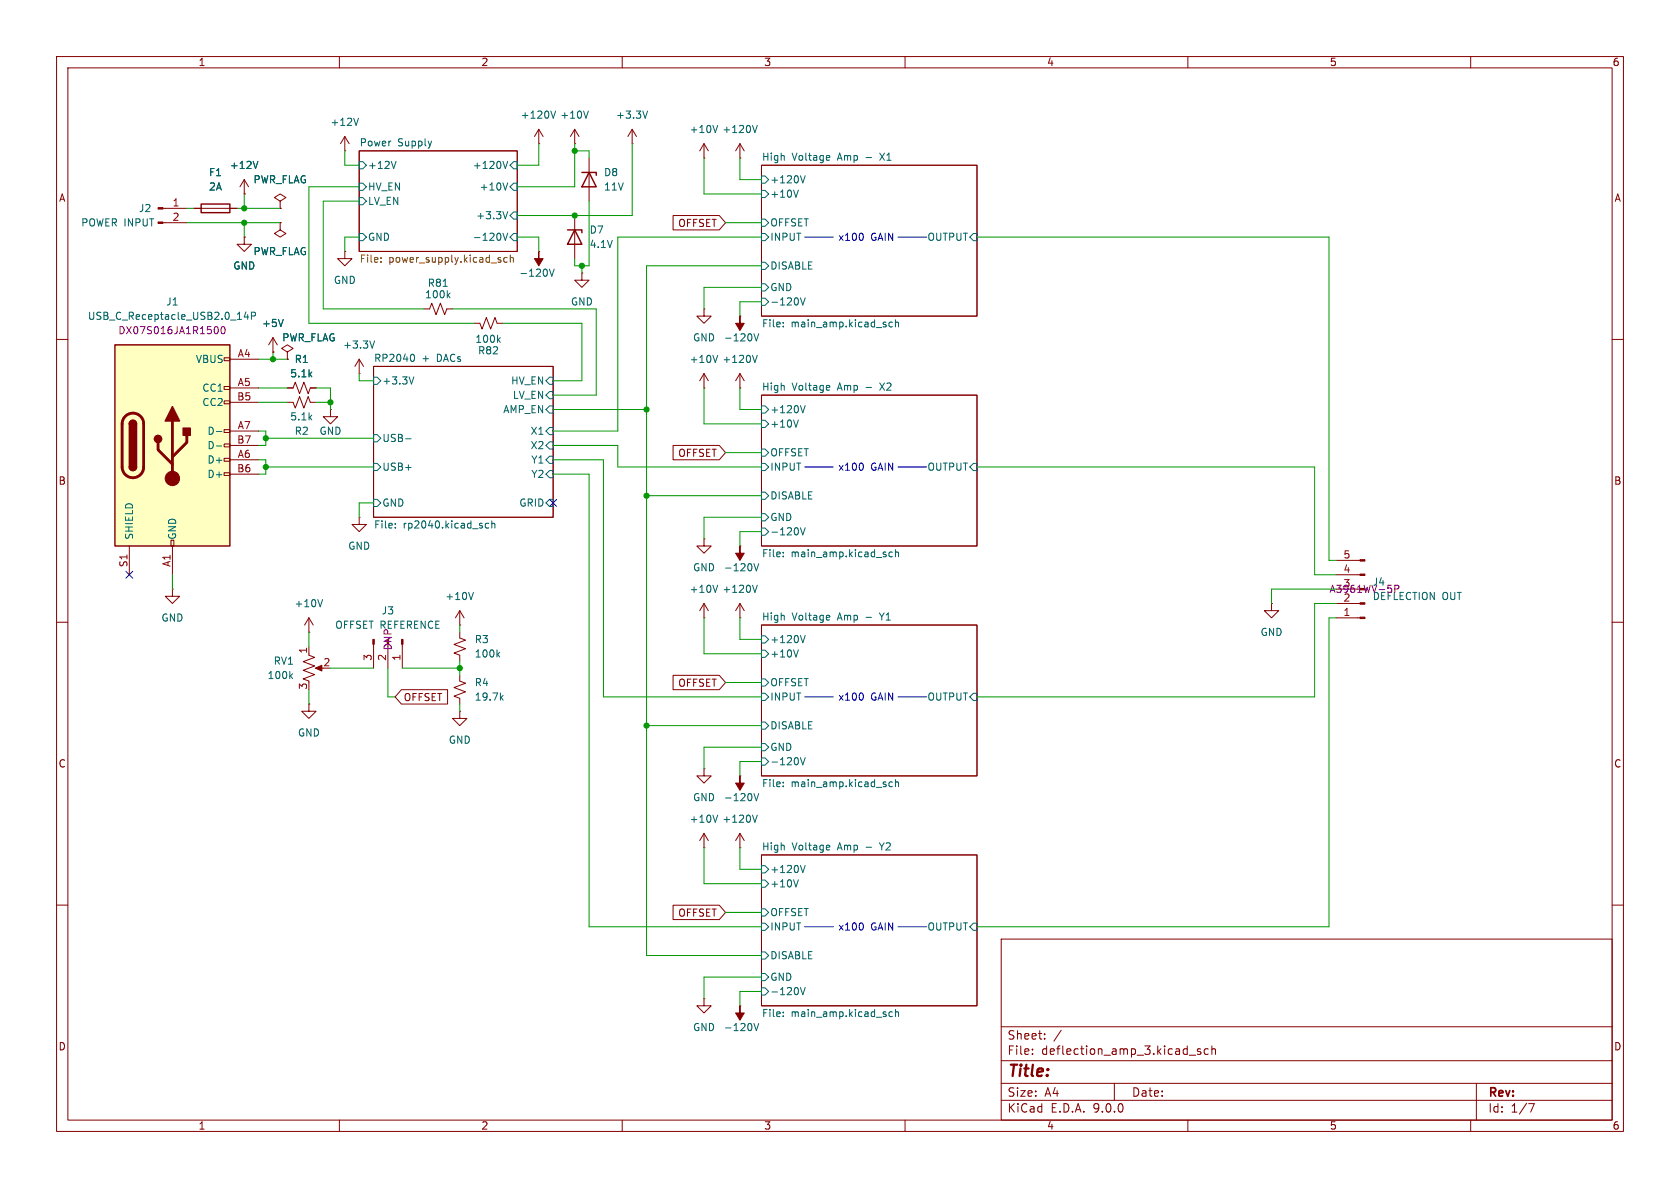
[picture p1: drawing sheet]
<svg xmlns="http://www.w3.org/2000/svg" width="297mm" height="210mm" viewBox="0 0 297 210" stroke-linecap="round" stroke-linejoin="round" font-family="sans-serif">
<g fill="none" stroke="#840000" stroke-width=".18">
<path d="M10 10h277v190h-277zM12 12h273v186h-273zM60 10v2M110 10v2M160 10v2M210 10v2M260 10v2M49.5 35.6l1-.7-1-.6-1 .6 1 .7v1.2M49.5 36.8h.1M63.5 26.7h27.9v17.8h-27.9zM134.6 29.2h38.1v26.7h-38.1zM10 60h2"/>
<path d="M58.4 72.4v1.3h1.3l-1.3 1.2-1.3-1.2h1.3M58.4 72.4h.1M63.5 66h.1M63.5 63.5l-.8 1.3M63.5 63.5l.8 1.3M63.5 63.5v2.5M66 64.8h31.8v26.6h-31.8zM134.6 69.9h38.1v26.6h-38.1zM285 60h2M10 110h2M124.5 109.2h.1M124.5 106.7l.7 1.3"/>
<path d="M124.5 106.7l-.8 1.3M124.5 106.7v2.5M134.6 110.5h38.1v26.7h-38.1zM285 110h2M130.8 149.9h.1M130.8 147.3l.8 1.3M130.8 147.3l-.8 1.3M130.8 147.3v2.6M134.6 151.1h38.1v26.7h-38.1zM10 160h2M177 166h108v32h-108zM285 160h2"/>
<path d="M60 198v2M110 198v2M160 198v2M177 194.5h108M177 191.5h108M177 187.5h108M177 181.5h108M182.5 186.3v.1M182.5 185.5v.1M184.7 183.6v.1M184.7 182.8v.1M187.6 182.1l-1.3 2"/>
<path d="M197 191.5v3M210 198v2M210.2 186.5h1.2M212.2 185.5l-.3-.1-.2 .2v.2l.5 .2v.3h-.5M213.6 185.5l-.4-.1-.3 .3v.4l.1 .2h.6M214.2 185.5l.3-.1 .3 .1 .1 .9M214.2 184.9v1.5M260 198v2M261 191.5v6.5M270.2 195.1h1l-.6 1.5"/>
</g>
<g fill="none" stroke="#006464" stroke-width=".18">
<path d="M63.5 28.6h.6l.7 .6-.7 .6h-.6zM63.5 32.4h.6l.7 .6-.7 .7h-.6zM63.5 34.9h.6l.7 .7-.7 .6h-.6zM70 28.5l-.4 1.3M88.9 28.5l.4 1.3 .5-1.3M89.8 37.4l-.5 1.3M89.8 32.3l-.5 1.3M90.2 33l.6-.6h.6v1.3h-.6zM90.2 29.2l.6-.6h.6v1.2h-.6zM90.8 37.5h.6v1.2h-.6l-.6-.6zM134.6 33.7h.7l.6 .6-.6 .6h-.7zM134.6 38.7h.7l.6 .7-.6 .6h-.7z"/>
<path d="M134.6 31.1h.7l.6 .7-.6 .6h-.7zM141.1 33.6l-.4 1.3M141.5 31.1l.4 1.2 .4-1.2M146.5 27.5l.2 .3-.6 .1M146.6 28.3h-.1M63.5 41.3h.6l.7 .6-.7 .6h-.6zM88.9 41.2l.4 1.3 .5-1.3M90.2 41.9l.6-.6h.6v1.2h-.6zM134.6 50.2h.7l.6 .6-.6 .6h-.7zM134.6 41.3h.7l.6 .6-.6 .6h-.7zM134.6 46.4h.7l.6 .6-.6 .6h-.7zM134.6 52.7h.7l.6 .6-.6 .7h-.7z"/>
<path d="M138.5 57v.1M138.5 57.7v.1M141.5 52.6l.4 1.3 .4-1.3M157.8 57l-.4-.1-.2 .3 .1 .5h.5M158.3 56.5v1.3M158.3 57.1l.2-.2 .3 .1v.8M172.1 41.3h.6v1.2h-.6l-.7-.6zM66 66.7h.7l.6 .6-.6 .6h-.7zM66 76.8h.7l.6 .7-.6 .6h-.7zM66.2 60.3l-.4 1.2M71.7 77.6h1M73 62.6a.79 .79 0 0 1 0 1.3"/>
<path d="M73.2 66.6l-.5 1.3M97.2 75.6h.6v1.2h-.6l-.7-.6zM97.2 78.1h.6v1.3h-.6l-.7-.7zM97.2 66.7h.6v1.2h-.6l-.7-.6zM97.2 69.2h.6v1.3h-.6l-.7-.6zM97.2 71.8h.6v1.2h-.6l-.7-.6zM134.6 74.3h.7l.6 .6-.6 .7h-.7zM134.6 79.4h.7l.6 .6-.6 .6h-.7zM134.6 71.8h.7l.6 .6-.6 .6h-.7zM141.1 74.2l-.4 1.3M141.5 71.7l.4 1.3 .4-1.3M146.5 68.1l.2 .3-.6 .2"/>
<path d="M146.6 68.9l-.1 .1M66 88.3h.7l.6 .6-.6 .6h-.7zM66 81.9h.7l.6 .7-.6 .6h-.7zM69.9 93.2v.1M69.9 92.6v.1M86.4 92.6l-.4-.1-.2 .2 .1 .6h.5M86.9 92.6l.2-.1 .3 .1 .1 .7M86.9 92.1v1.2M97.2 88.3h.6v1.2h-.6l-.7-.6zM97.2 80.6h.6v1.3h-.6l-.7-.6zM97.2 83.2h.6v1.3h-.6l-.7-.7zM134.6 90.8h.7l.6 .6-.6 .7h-.7z"/>
<path d="M134.6 81.9h.7l.6 .7-.6 .6h-.7zM134.6 87h.7l.6 .6-.6 .7h-.7zM134.6 93.3h.7l.6 .7-.6 .6h-.7zM138.5 97.6v.2M138.5 98.3v.1M141.5 93.3l.4 1.3 .4-1.3M157.8 97.6h-.4l-.2 .2 .1 .6h.5M158.3 97.2v1.2M158.3 97.7l.2-.1h.3v.8M172.1 81.9h.6v1.3h-.6l-.7-.6zM126.9 103.4l-.4 1.3M134.6 114.9h.7l.6 .7-.6 .6h-.7z"/>
<path d="M134.6 112.4h.7l.6 .6-.6 .7h-.7zM141.1 114.9l-.4 1.2M141.5 112.3l.4 1.3 .4-1.3M146.5 108.8l.2 .3-.6 .1M146.6 109.6h-.1M134.6 131.4h.7l.6 .7-.6 .6h-.7zM134.6 122.6h.7l.6 .6-.6 .6h-.7zM134.6 127.6h.7l.6 .7-.6 .6h-.7zM134.6 120h.7l.6 .7-.6 .6h-.7zM134.6 134h.7l.6 .6-.6 .7h-.7zM138.5 138.3v.1M138.5 138.9v.2"/>
<path d="M141.5 133.9l.4 1.3 .4-1.3M157.8 138.3l-.4-.1-.2 .3 .1 .5h.5M158.3 137.8v1.3M158.3 138.3l.2-.1 .3 .1v.8M172.1 122.6h.6v1.2h-.6l-.7-.6zM133 144.1l.5 1.3 .4-1.3M134.6 155.6h.7l.6 .6-.6 .6h-.7zM134.6 153h.7l.6 .7-.6 .6h-.7zM141.1 155.5l-.4 1.3M141.5 153l.4 1.2 .4-1.2M146.5 149.4l.2 .3-.6 .1M146.6 150.2l-.1 .1"/>
<path d="M134.6 172.1h.7l.6 .6-.6 .7h-.7zM134.6 163.2h.7l.6 .6-.6 .7h-.7zM134.6 168.3h.7l.6 .6-.6 .6h-.7zM134.6 160.7h.7l.6 .6-.6 .6h-.7zM134.6 174.6h.7l.6 .7-.6 .6h-.7zM138.5 179.6v.1M138.5 178.9v.1M141.5 174.6l.4 1.2 .4-1.2M157.8 178.9h-.4l-.2 .2 .1 .5h.5M158.3 179l.2-.1h.3v.8M158.3 178.4v1.3M172.1 163.2h.6v1.3h-.6l-.7-.7z"/>
</g>
<path d="M67.3 46.2v.2M67.3 45.6v.1M88.4 45.9l.2 .2-.2 .3M88.4 45.5l.1 .1M89.7 45.6l-.4-.1-.2 .3 .1 .5h.5M90.2 45.6l.2-.1 .3 .1 .1 .8M90.2 45.1v1.3" fill="none" stroke="#725600" stroke-width=".18"/>
<path d="M20.3 61h20.3v35.5h-20.3z" fill="#ffffc2"/>
<g fill="none" stroke="#840000" stroke-width=".18">
<path d="M28.8 36.8h4.2M28.8 39.4h4.2M34.3 36.8h7.6M43.2 34.3h.1M43.2 31.8l.7 1.2M43.2 31.8l-.8 1.2M43.2 31.8v2.5M49.5 39.4v1.2l1 .7-1 .6-1-.6 1-.7M49.5 39.4h.1M49.5 36.8h.1M61 26.7h.1M61 24.1l-.8 1.3"/>
<path d="M61 24.1l.7 1.3M61 24.1v2.6M95.2 25.4h.1M95.2 22.9l-.7 1.2M95.2 22.9l.8 1.2M95.2 22.9v2.5M101.6 25.4h.1M101.6 22.9l-.8 1.2M101.6 22.9l.8 1.2M101.6 22.9v2.5M101.6 38.1v7.6M104.1 27.9v7.7"/>
<path d="M111.8 25.4h.1M111.8 22.9l-.8 1.2M111.8 22.9l.7 1.2M111.8 22.9v2.5M119 38.1h8.2l1.1 1.3-1.1 1.2h-8.2zM124.5 27.9h.1M124.5 25.4l.7 1.3M124.5 25.4l-.8 1.3M124.5 25.4v2.5M130.8 27.9h.1M130.8 25.4l.8 1.3M130.8 25.4l-.8 1.3"/>
<path d="M130.8 25.4v2.5M43.2 41.9v1.3h-1.3l1.3 1.3 1.2-1.3h-1.2M43.2 41.9h.1M48.3 59.7l-.8 1.3M48.3 59.7l.7 1.3M48.3 59.7v2.5M61 44.5v1.2h1.2l-1.2 1.3-1.3-1.3h1.3M61 44.5h.1M74.9 54.6h1l.4-1 .8 2 .8-2 .7 2 .4-1h1M83.8 57.2h1l.4 1 .8-2.1 .7 2.1 .8-2.1 .4 1.1h1M95.2 44.5h.1M102.9 48.3v1.2h1.2l-1.2 1.3-1.3-1.3h1.3"/>
<path d="M102.9 48.3h.1M124.5 54.6v1.3h1.2l-1.2 1.3-1.3-1.3h1.3M124.5 54.6h.1M130.8 55.9h.1M39.6 63.2h1v.6h-1zM39.6 68.3h1v.5h-1zM39.6 70.9h1v.5h-1zM39.6 75.9h1v.6h-1zM39.6 78.5h1v.5h-1zM40.6 63.5h5.1M40.6 68.6h5.1M40.6 71.1h5.1"/>
<path d="M40.6 76.2h5.1M40.6 78.7h5.1M48.3 62.2h.1M50.8 68.6h1l.4-1 .8 2 .7-2 .8 2 .4-1h1M50.8 71.1h1l.4 1 .8-2 .7 2 .8-2 .4 1h1M50.8 62.2l1-.6-1-.6-1 .6 1 .6v1.3M50.8 63.5h.1M119 78.7h8.2l1.1 1.3-1.1 1.3h-8.2zM124.5 68.6h.1M124.5 66v2.6M124.5 66l.7 1.3M124.5 66l-.8 1.3"/>
<path d="M130.8 68.6h.1M130.8 66v2.6M130.8 66l.8 1.3M130.8 66l-.8 1.3M22.9 96.5v5.1M30.2 95.5h.5v1h-.5zM30.5 96.5v5.1M39.6 81h1v.5h-1zM39.6 83.6h1v.5h-1zM40.6 81.3h5.1M40.6 83.8h5.1M63.5 91.4v1.3h1.3l-1.3 1.3-1.3-1.3h1.3"/>
<path d="M63.5 91.4h.1M124.5 95.3v1.2h1.2l-1.2 1.3-1.3-1.3h1.3M124.5 95.3h.1M130.8 96.5h.1M236.2 99.1h4.2M30.5 104.1v1.3h1.2l-1.2 1.3-1.3-1.3h1.3M30.5 104.1h.1M54.6 111.8h.1M54.6 115.8l1 .4-2 .8 2 .7-2 .8 2 .8-2 .7 1 .4v.3M54.6 109.2l-.8 1.3M54.6 109.2l.8 1.3M54.6 109.2v2.6"/>
<path d="M54.6 114.3v1.3M56.1 118.1h1M66 113.9v4.2M68.6 114.3v3.8M71.1 113.9v4.2M81.3 111.8v1l1 .4-2 .7 2 .8-2 .7 1 .4v1M81.3 119.4v1l1 .4-2 .7 2 .8-2 .8 1 .3v1.1M81.3 110.5h.1M81.3 108v2.5M81.3 108l-.8 1.2M81.3 108l.7 1.2M119 119.4h8.2l1.1 1.3-1.1 1.2h-8.2z"/>
<path d="M130.8 109.2h.1M130.8 106.7v2.5M130.8 106.7l.8 1.3M130.8 106.7l-.8 1.3M224.8 106.7v1.3h1.3l-1.3 1.2-1.3-1.2h1.3M224.8 106.7h.1M236.2 109.2h4.2M236.2 106.7h4.2M236.2 101.6h4.2M236.2 104.1h3.8M54.6 124.5v1.2h1.3l-1.3 1.3-1.3-1.3h1.3M54.6 124.5h.1"/>
<path d="M71 121.9h8.1v2.6h-8.1l-1.2-1.3zM81.3 125.7v1.3h1.2l-1.2 1.3-1.3-1.3h1.3M81.3 125.7h.1M124.5 135.9v1.3h1.2l-1.2 1.2-1.3-1.2h1.3M124.5 135.9h.1M130.8 137.2h.1M124.5 149.9h.1M124.5 147.3v2.6M124.5 147.3l.7 1.3M124.5 147.3l-.8 1.3M119 160h8.2l1.1 1.3-1.1 1.3h-8.2zM124.5 176.5v1.3h1.2l-1.2 1.3-1.3-1.3h1.3"/>
<path d="M124.5 176.5h.1M130.8 177.8h.1"/>
</g>
<path d="M35.6 36.1h5v1.5h-5zM102.9 30.5h2.5v.5M104.1 30.5l1.3 2.5h-2.5zM100.3 40.6h2.6v.5M101.6 40.6l1.3 2.6h-2.6zM20.3 61h20.3v35.5h-20.3zM22.9 74.9a.64 .64 0 0 1 .6-.6 .64 .64 0 0 1 .6 .6M22.9 82.6a.64 .64 0 0 0 .6 .6 .64 .64 0 0 0 .6-.6" fill="none" stroke="#840000" stroke-width=".25"/>
<path d="M22.1 73.6a1.9 1.9 0 0 1 2.1-.4 1.9 1.9 0 0 1 1.2 1.7v7.7a1.91 1.91 0 0 1-1.9 1.8 1.91 1.91 0 0 1-1.9-1.8v-7.8l.2-.7zM27.9 78.2v1.3l2.6 2.5M30.5 74.4v10.2M33 77v1.2l-2.5 2.6" fill="none" stroke="#840000" stroke-width=".51"/>
<g fill="#840000" stroke="#840000" stroke-width=".25">
<path d="M22.9 74.9h1.2v7.7h-1.2z"/>
<path d="M23 74.5a.64 .64 0 0 1 .7-.2 .64 .64 0 0 1 .4 .6h-1.2z"/>
<path d="M22.9 82.6h1.2a.64 .64 0 0 1-.6 .6 .64 .64 0 0 1-.6-.6z"/>
<path d="M30.5 71.9l1.2 2.5h-2.5z"/>
<path d="M32.4 75.7h1.3v1.3h-1.3z"/>
<circle cx="27.9" cy="77.6" r=".63"/>
</g>
<g fill="#840000" stroke="#840000" stroke-width=".18">
<path d="M95.2 44.5v1.2h.8l-.8 1.3-.7-1.3h.7z"/>
<path d="M130.8 55.9v1.3h.8l-.8 1.2-.8-1.2h.8z"/>
<path d="M27.9 36.7h.9v.3h-.9z"/>
<path d="M27.9 39.2h.9v.3h-.9z"/>
<path d="M240.4 109.1h.9v.2h-.9z"/>
<path d="M240.4 106.6h.9v.2h-.9z"/>
<path d="M240.4 101.5h.9v.2h-.9z"/>
<path d="M240.4 98.9h.9v.3h-.9z"/>
<path d="M130.8 96.5v1.3h.8l-.8 1.3-.8-1.3h.8z"/>
<path d="M130.8 177.8v1.3h.8l-.8 1.2-.8-1.2h.8z"/>
<path d="M71 113h.2v.9h-.2z"/>
<path d="M65.9 113h.3v.9h-.3z"/>
<path d="M55.8 118.1l1.1-.5v1z"/>
<path d="M130.8 137.2v1.2h.8l-.8 1.3-.8-1.3h.8z"/>
<circle cx="30.5" cy="84.6" r="1.27"/>
</g>
<g fill="none" stroke="#006464" stroke-width=".18">
<path d="M97.4 19.6l.4 1.3 .4-1.3M104 19.6l-.4 1.3M114.5 19.6l-.4 1.3M45.6 28.5l-.4 1.3M63.4 20.9l-.4 1.3M126.9 22.2l-.4 1.2M133 22.2l.5 1.2 .4-1.2M43.5 55.1l-.3 .9h.8M43.8 55.6v.9M44.4 55.9l.7-.1 .1-.2-.1-.3-.7-.1v1.3M50.1 56.5l-.4 1.2M78.3 50.6h.8"/>
<path d="M79.2 52.2l.4 .4M79.6 51.8l-.5 .5M88.4 59.7l-.4 .5M97.1 47.6l.5 1.2 .4-1.2M133.3 59l.4 1.3 .4-1.3M38.3 76.3h.9M38.3 78.8h.9M88.1 60l.3 .5M126.9 62.8l-.4 1.3M133 62.8l.5 1.3 .4-1.3M133.3 99.6l.4 1.3 .4-1.3M51.4 119.5l.3 .5"/>
<path d="M51.7 119.1l-.5 .5M57 106l-.4 1.3M83.7 104.7l-.4 1.3M88 115.7l.3 .4M88.3 115.3l-.4 .5M133 103.4l.5 1.3 .4-1.3M88.6 123.3l.4 .5M89 122.9l-.5 .5M126.9 144.1l-.4 1.3M133.3 140.3l.4 1.2 .4-1.2M133.3 180.9l.4 1.3 .4-1.3"/>
</g>
<path d="M38.2 57.7a.68 .68 0 0 1 .4 .7 .68 .68 0 0 1-.4 .6M39.2 57.8l.2-.1a.68 .68 0 0 1 .4 .7 .68 .68 0 0 1-.4 .6 .84 .84 0 0 1-.2-1.2zM246.6 104.1h.6l.1-.2v-.3l-.7-.2v1.3" fill="none" stroke="#840084" stroke-width=".18"/>
<path d="M142.2 41.9h5.1M152.4 41.3l.2 .4-.2 .7M158.7 41.9h5.1M142.2 82.6h5.1M152.4 81.9l.2 .4-.2 .8M158.7 82.6h5.1M142.2 123.2h5.1M152.4 122.6l.2 .4-.2 .7M158.7 123.2h5.1M142.2 163.8h5.1M152.4 163.2l.2 .4-.2 .8M158.7 163.8h5.1" fill="none" stroke="#0000c2" stroke-width=".18"/>
<g fill="none" stroke="#009600" stroke-width=".18">
<path d="M33 39.4h16.5M33 36.8h1.3M41.9 36.8h7.6M43.2 34.3v2.5M43.2 39.4v2.5M61 26.7v2.5h2.5M63.5 33h-8.9v24.2h29.2M63.5 35.6h-6.4v19h17.8M95.2 25.4v3.8h-3.8M101.6 26.7h2.5v1.2M101.6 25.4v7.6h-10.2M104.1 35.6v11.4h-2.5v-1.3"/>
<path d="M111.8 25.4v12.7h-20.4M124.5 27.9v6.4h10.1M128.3 39.4h6.3M130.8 27.9v3.9h3.8M63.5 41.9h-2.5v2.6M80 54.6h25.4v15.3h-7.6M88.9 57.2h14v10.1h-5.1M91.4 41.9h3.8v2.6M102.9 47v1.3M134.6 53.3h-3.8v2.6M134.6 50.8h-10.1v3.8M134.6 41.9h-25.4v34.3h-11.4"/>
<path d="M134.6 47h-20.3v121.9h20.3M172.7 41.9h62.2v57.2h1.3M45.7 76.2h1.3v2.5h-1.3M45.7 63.5h5.1M45.7 68.6h5.1M45.7 71.1h5.1M47 77.5h19M48.3 62.2v1.3M55.9 68.6h2.5v3.8M55.9 71.1h2.5M63.5 66v1.3h2.5M97.8 78.7h11.4v3.9h25.4"/>
<path d="M97.8 72.4h16.5M124.5 68.6v6.3h10.1M130.8 68.6v3.8h3.8M45.7 81.3h1.3v2.5h-1.3M47 82.6h19M66 88.9h-2.5v2.5M97.8 81.3h8.9v41.9h27.9M97.8 83.8h6.3v80h30.5M114.3 87.6h20.3M128.3 80h6.3M134.6 94h-3.8v2.5M134.6 91.4h-10.1v3.9"/>
<path d="M172.7 82.6h59.7v19h3.8M30.5 101.6v2.5M54.6 111.8v2.5M58.4 118.1h7.6M68.6 118.1v5.1h1.2M71.1 118.1h10.2M81.3 110.5v1.3M81.3 116.8v2.6M124.5 109.2v6.4h10.1M130.8 109.2v3.8h3.8M236.2 106.7h-3.8v16.5h-59.7M236.2 109.2h-1.3v54.6h-62.2"/>
<path d="M236.2 104.1h-11.4v2.6M54.6 121.9v2.6M81.3 124.5v1.2M114.3 128.3h20.3M128.3 120.7h6.3M134.6 134.6h-3.8v2.6M134.6 132.1h-10.1v3.8M124.5 149.9v6.3h10.1M130.8 149.9v3.8h3.8M128.3 161.3h6.3M134.6 175.3h-3.8v2.5M134.6 172.7h-10.1v3.8"/>
</g>
<path d="M97.2 88.3l1.2 1.2M98.4 88.3l-1.2 1.2M22.3 101l1.2 1.2M23.5 101l-1.2 1.2" fill="none" stroke="#000084" stroke-width=".18"/>
<g fill="#009600" stroke="#009600" stroke-width=".18">
<circle cx="43.2" cy="39.4" r=".46"/>
<circle cx="48.3" cy="63.5" r=".46"/>
<circle cx="43.2" cy="36.8" r=".46"/>
<circle cx="114.3" cy="72.4" r=".46"/>
<circle cx="81.3" cy="118.1" r=".46"/>
<circle cx="114.3" cy="87.6" r=".46"/>
<circle cx="114.3" cy="128.3" r=".46"/>
<circle cx="47" cy="77.5" r=".46"/>
<circle cx="47" cy="82.6" r=".46"/>
<circle cx="101.6" cy="38.1" r=".46"/>
<circle cx="101.6" cy="26.7" r=".46"/>
<circle cx="102.9" cy="47" r=".46"/>
<circle cx="58.4" cy="71.1" r=".46"/>
</g>
<text font-size="2.8" fill="#840000" x="178" y="190.9">Title:</text>
<g font-size="2.1" fill="#840000">
<text x="178" y="184">Sheet:</text>
<text x="178" y="186.7">File:</text>
<text x="184.1" y="186.7">deflection_amp_3.kicad_sch</text>
<text x="178" y="196.9">KiCad</text>
<text x="178" y="194.1">Size:</text>
<text x="184.7" y="194.1">A4</text>
<text x="185.7" y="196.9">E.D.A.</text>
<text x="193.3" y="196.9">9.0.0</text>
<text x="200" y="194.1">Date:</text>
<text x="263" y="194.3">Rev:</text>
<text x="263" y="196.9">Id:</text>
<text x="267.1" y="196.9">1/7</text>
</g>
<g font-size="1.8" fill="#840000">
<text x="35" y="11.9">1</text>
<text x="85" y="11.9">2</text>
<text x="135" y="11.9">3</text>
<text x="185" y="11.9">4</text>
<text x="235" y="11.9">5</text>
<text x="285" y="11.9">6</text>
<text x="10.3" y="35.9">A</text>
<text x="285.3" y="35.9">A</text>
<text x="119.8" y="40.3">OFFSET</text>
<text x="119.8" y="81">OFFSET</text>
<text x="10.3" y="85.9">B</text>
<text x="285.3" y="85.9">B</text>
<text x="71.3" y="124.1">OFFSET</text>
<text x="119.8" y="121.6">OFFSET</text>
<text x="10.3" y="135.9">C</text>
<text x="285.3" y="135.9">C</text>
<text x="119.8" y="162.2">OFFSET</text>
<text x="10.3" y="185.9">D</text>
<text x="285.3" y="185.9">D</text>
<text x="35" y="199.9">1</text>
<text x="85" y="199.9">2</text>
<text x="135" y="199.9">3</text>
<text x="185" y="199.9">4</text>
<text x="235" y="199.9">5</text>
<text x="285" y="199.9">6</text>
</g>
<g font-size="1.8" fill="#006464">
<text x="58.3" y="22.5">+12V</text>
<text x="92" y="21.2">+120V</text>
<text x="99" y="21.2">+10V</text>
<text x="108.8" y="21.2">+3.3V</text>
<text x="121.8" y="23.7">+10V</text>
<text x="127.6" y="23.7">+120V</text>
<text x="63.5" y="26">Power</text>
<text x="70.3" y="26">Supply</text>
<text x="134.6" y="28.5">High</text>
<text x="140" y="28.5">Voltage</text>
<text x="148.2" y="28.5">Amp</text>
<text x="153.3" y="28.5">-</text>
<text x="156.1" y="28.5">X1</text>
<text x="36.8" y="31.3">F1</text>
<text x="36.8" y="33.9">2A</text>
<text x="40.5" y="30.1">+12V</text>
<text x="44.7" y="32.6">PWR_FLAG</text>
<text x="65" y="30.1">+12V</text>
<text x="65" y="33.9">HV_EN</text>
<text x="83.5" y="30.1">+120V</text>
<text x="84.7" y="33.9">+10V</text>
<text x="106.7" y="31.3">D8</text>
<text x="106.7" y="33.9">11V</text>
<text x="136.1" y="35.2">+10V</text>
<text x="136.1" y="32.6">+120V</text>
<text x="14.3" y="40.2">POWER INPUT</text>
<text x="24.5" y="37.7">J2</text>
<text x="65" y="36.4">LV_EN</text>
<text x="84.1" y="39">+3.3V</text>
<text x="104.1" y="41.5">D7</text>
<text x="136.1" y="40.2">OFFSET</text>
<text x="41.1" y="47.9">GND</text>
<text x="44.7" y="45.3">PWR_FLAG</text>
<text x="65" y="42.8">GND</text>
<text x="83.5" y="42.8">-120V</text>
<text x="104.1" y="44">4.1V</text>
<text x="136.1" y="42.8">INPUT</text>
<text x="136.1" y="47.9">DISABLE</text>
<text x="163.9" y="42.8">OUTPUT</text>
<text x="58.9" y="50.4">GND</text>
<text x="75" y="52.9">100k</text>
<text x="75.5" y="50.9">R81</text>
<text x="91.7" y="49.1">-120V</text>
<text x="136.1" y="51.7">GND</text>
<text x="15.4" y="56.7">USB_C_Receptacle_USB2.0_14P</text>
<text x="29.3" y="54.2">J1</text>
<text x="46.2" y="58">+5V</text>
<text x="100.8" y="54.2">GND</text>
<text x="134.6" y="58.2">File:</text>
<text x="136.1" y="54.2">-120V</text>
<text x="139.8" y="58.2">main_amp.kicad_sch</text>
<text x="34.5" y="64.4">VBUS</text>
<text x="49.8" y="60.6">PWR_FLAG</text>
<text x="52" y="64.4">R1</text>
<text x="60.6" y="61.8">+3.3V</text>
<text x="66" y="64.1">RP2040</text>
<text x="74.6" y="64.1">+</text>
<text x="77.3" y="64.1">DACs</text>
<text x="83.9" y="60.8">100k</text>
<text x="84.4" y="62.8">R82</text>
<text x="121.8" y="64.4">+10V</text>
<text x="122.4" y="60.6">GND</text>
<text x="127.6" y="64.4">+120V</text>
<text x="127.9" y="60.6">-120V</text>
<text x="35.7" y="69.4">CC1</text>
<text x="35.7" y="72">CC2</text>
<text x="51.2" y="66.9">5.1k</text>
<text x="67.5" y="68.2">+3.3V</text>
<text x="90.3" y="68.2">HV_EN</text>
<text x="90.6" y="70.7">LV_EN</text>
<text x="134.6" y="69.1">High</text>
<text x="140" y="69.1">Voltage</text>
<text x="148.2" y="69.1">Amp</text>
<text x="153.3" y="69.1">-</text>
<text x="156.1" y="69.1">X2</text>
<text x="36.6" y="77.1">D-</text>
<text x="51.2" y="74.5">5.1k</text>
<text x="52" y="77.1">R2</text>
<text x="56.4" y="77.1">GND</text>
<text x="88.9" y="73.3">AMP_EN</text>
<text x="93.7" y="77.1">X1</text>
<text x="136.1" y="75.8">+10V</text>
<text x="136.1" y="73.3">+120V</text>
<text x="36.6" y="79.6">D-</text>
<text x="36.6" y="82.1">D+</text>
<text x="67.5" y="83.4">USB+</text>
<text x="67.5" y="78.3">USB-</text>
<text x="93.7" y="79.6">X2</text>
<text x="93.8" y="82.1">Y1</text>
<text x="136.1" y="83.4">INPUT</text>
<text x="136.1" y="80.9">OFFSET</text>
<text x="163.9" y="83.4">OUTPUT</text>
<text x="36.6" y="84.7">D+</text>
<text x="67.5" y="89.8">GND</text>
<text x="91.7" y="89.8">GRID</text>
<text x="93.8" y="84.7">Y2</text>
<text x="136.1" y="88.5">DISABLE</text>
<text x="23.7" y="95.5" transform="rotate(-90 23.7 95.5)">SHIELD</text>
<text x="31.3" y="95.5" transform="rotate(-90 31.3 95.5)">GND</text>
<text x="66" y="93.8">File:</text>
<text x="71.3" y="93.8">rp2040.kicad_sch</text>
<text x="136.1" y="92.3">GND</text>
<text x="136.1" y="94.8">-120V</text>
<text x="61.5" y="97.4">GND</text>
<text x="122.4" y="101.2">GND</text>
<text x="127.9" y="101.2">-120V</text>
<text x="134.6" y="98.8">File:</text>
<text x="139.8" y="98.8">main_amp.kicad_sch</text>
<text x="52" y="107.5">+10V</text>
<text x="78.6" y="106.3">+10V</text>
<text x="121.8" y="105">+10V</text>
<text x="127.6" y="105">+120V</text>
<text x="242.6" y="106.3">DEFLECTION OUT</text>
<text x="28.4" y="110.1">GND</text>
<text x="59.2" y="111.4">OFFSET REFERENCE</text>
<text x="67.4" y="108.8">J3</text>
<text x="83.8" y="113.9">R3</text>
<text x="134.6" y="109.8">High</text>
<text x="136.1" y="113.9">+120V</text>
<text x="140" y="109.8">Voltage</text>
<text x="148.2" y="109.8">Amp</text>
<text x="153.3" y="109.8">-</text>
<text x="156.1" y="109.8">Y1</text>
<text x="222.8" y="112.6">GND</text>
<text x="48.3" y="117.7">RV1</text>
<text x="83.8" y="116.4">100k</text>
<text x="136.1" y="116.4">+10V</text>
<text x="47.2" y="120.2">100k</text>
<text x="83.8" y="121.5">R4</text>
<text x="83.8" y="124.1">19.7k</text>
<text x="136.1" y="124.1">INPUT</text>
<text x="136.1" y="121.5">OFFSET</text>
<text x="163.9" y="124.1">OUTPUT</text>
<text x="52.6" y="130.4">GND</text>
<text x="79.2" y="131.7">GND</text>
<text x="136.1" y="129.1">DISABLE</text>
<text x="136.1" y="132.9">GND</text>
<text x="136.1" y="135.5">-120V</text>
<text x="122.4" y="141.8">GND</text>
<text x="127.9" y="141.8">-120V</text>
<text x="134.6" y="139.5">File:</text>
<text x="139.8" y="139.5">main_amp.kicad_sch</text>
<text x="121.8" y="145.6">+10V</text>
<text x="127.6" y="145.6">+120V</text>
<text x="134.6" y="150.4">High</text>
<text x="136.1" y="154.5">+120V</text>
<text x="140" y="150.4">Voltage</text>
<text x="148.2" y="150.4">Amp</text>
<text x="153.3" y="150.4">-</text>
<text x="156.1" y="150.4">Y2</text>
<text x="136.1" y="157.1">+10V</text>
<text x="136.1" y="164.7">INPUT</text>
<text x="136.1" y="162.2">OFFSET</text>
<text x="163.9" y="164.7">OUTPUT</text>
<text x="136.1" y="173.6">GND</text>
<text x="136.1" y="169.8">DISABLE</text>
<text x="136.1" y="176.1">-120V</text>
<text x="122.4" y="182.5">GND</text>
<text x="127.9" y="182.5">-120V</text>
<text x="134.6" y="180.1">File:</text>
<text x="139.8" y="180.1">main_amp.kicad_sch</text>
</g>
<g font-size="1.8" fill="#a90000">
<text x="30.4" y="36.6">1</text>
<text x="30.4" y="39.1">2</text>
<text x="41.9" y="63.2">A4</text>
<text x="41.8" y="70.9">B5</text>
<text x="41.9" y="68.3">A5</text>
<text x="41.9" y="75.9">A7</text>
<text x="41.8" y="78.5">B7</text>
<text x="41.8" y="83.6">B6</text>
<text x="41.9" y="81">A6</text>
<text x="22.6" y="100.4" transform="rotate(-90 22.6 100.4)">S1</text>
<text x="30.2" y="100.3" transform="rotate(-90 30.2 100.3)">A1</text>
<text x="237.4" y="101.3">4</text>
<text x="237.4" y="98.8">5</text>
<text x="237.4" y="109">1</text>
<text x="54.4" y="115.6" transform="rotate(-90 54.4 115.6)">1</text>
<text x="57.1" y="117.9">2</text>
<text x="65.8" y="116.9" transform="rotate(-90 65.8 116.9)">3</text>
<text x="68.3" y="116.9" transform="rotate(-90 68.3 116.9)">2</text>
<text x="70.9" y="116.9" transform="rotate(-90 70.9 116.9)">1</text>
<text x="54.4" y="122" transform="rotate(-90 54.4 122)">3</text>
</g>
<g font-size="1.8" fill="#725600">
<text x="63.5" y="46.8">File:</text>
<text x="68.7" y="46.8">power_supply.kicad_sch</text>
</g>
<g font-size="1.8" fill="#0000c2">
<text x="148.1" y="42.8">x100</text>
<text x="153.9" y="42.8">GAIN</text>
<text x="148.1" y="83.4">x100</text>
<text x="153.9" y="83.4">GAIN</text>
<text x="148.1" y="124.1">x100</text>
<text x="153.9" y="124.1">GAIN</text>
<text x="148.1" y="164.7">x100</text>
<text x="153.9" y="164.7">GAIN</text>
</g>
<g font-size="1.8" fill="#840084">
<text x="20.8" y="59.3">DX07S016JA1R1500</text>
<text x="234.9" y="105">A3961WV-5P</text>
<text x="237.4" y="106.4">2</text>
<text x="237.4" y="103.9">3</text>
<text x="242.6" y="103.7">J4</text>
<text x="69.4" y="115.1" transform="rotate(-90 69.4 115.1)">DNP</text>
</g>
</svg>
